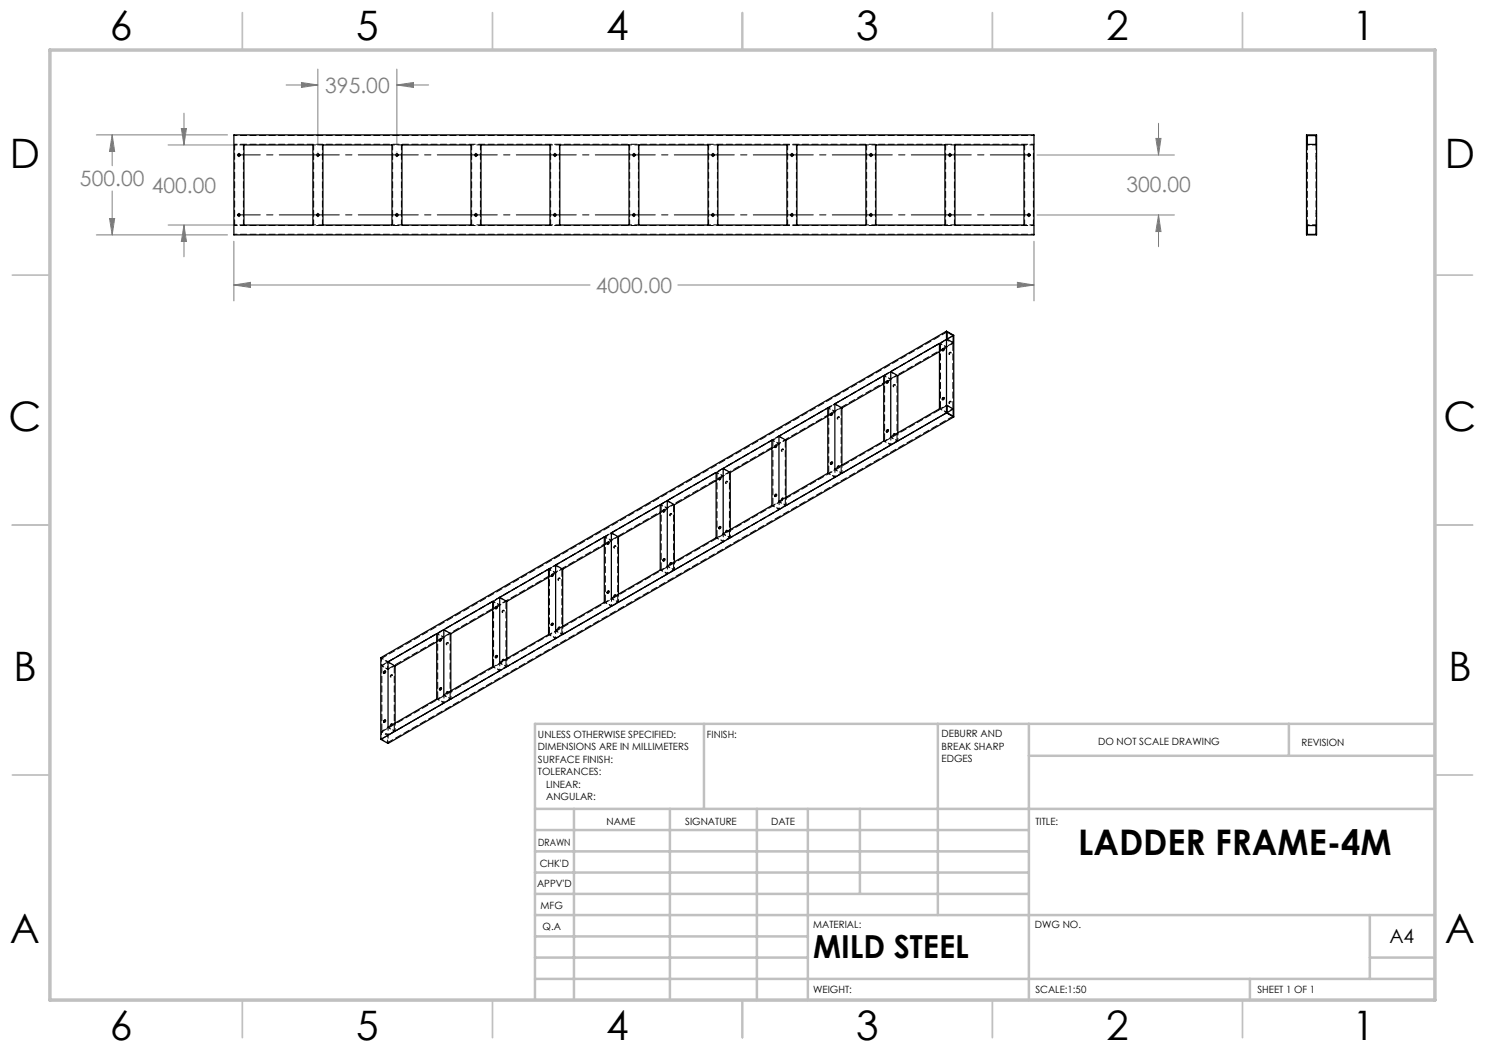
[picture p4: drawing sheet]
<svg xmlns="http://www.w3.org/2000/svg" width="297mm" height="210mm" viewBox="0 0 297 210" stroke-linecap="round" stroke-linejoin="round" font-family="sans-serif">
<g fill="none" stroke="#808080" stroke-width=".2">
<path d="M57.2 17h6.4M60.3 16.5l3.3 .5-3.3 .5zM63.6 13.8v15.3M79.4 17l3.3-.5v1zM79.4 13.8v15.2M79.4 17h6.3M19.3 27h26.2M22.4 27v6.2M22.4 38.2v8.8M22.4 27l.5 3.3h-1zM33.6 29h13.9M36.3 25.7h1l-.5 3.3z"/>
<path d="M36.8 22.6v6.4M207.4 31h27.5M231.2 27.7h1l-.5 3.3zM231.7 24.7v6.3M19.3 47h26.2M21.9 43.7h1l-.5 3.3zM33.6 45h13.9M36.8 45l.5 3.3h-1zM36.8 45v6.4M46.8 57l3.3-.5v1zM46.8 48.3v11.9M46.8 57h71.2"/>
<path d="M135.6 57h71.2M203.5 56.5l3.3 .5-3.3 .5zM206.8 48.3v11.9M207.4 43h27.5M231.7 43v6.3M231.7 43l.5 3.3h-1z"/>
</g>
<g fill="none" stroke="#000" stroke-width=".2" stroke-dasharray="15.2 1.3 1.3 1.3" stroke-dashoffset="7.7">
<path d="M63.4 31h-15.4M79.2 31h-15.4M95 31h-15.4M110.8 31h-15.4M126.6 31h-15.4M142.4 31h-15.4M158.2 31h-15.4M174 31h-15.4M189.8 31h-15.4M205.6 31h-15.4M63.4 43h-15.4M79.2 43h-15.4"/>
<path d="M95 43h-15.4M110.8 43h-15.4M126.6 43h-15.4M142.4 43h-15.4M158.2 43h-15.4M174 43h-15.4M189.8 43h-15.4M205.6 43h-15.4"/>
</g>
<g fill="none" stroke="#000" stroke-width=".2">
<path d="M47.4 31h.2M47.7 31h.2M47.8 30.6v.2M47.8 30.9v.2M47.8 31.2v.2M63.5 31h.2M63.6 30.6v.2M63.6 30.9v.2M63.6 31.2v.2M79.3 31h.2M79.4 30.6v.2M79.4 30.9v.2"/>
<path d="M79.4 31.2v.2M95.1 31h.2M95.2 30.6v.2M95.2 30.9v.2M95.2 31.2v.2M110.9 31h.2M111 30.6v.2M111 30.9v.2M111 31.2v.2M126.7 31h.2M126.8 30.6v.2M126.8 30.9v.2"/>
<path d="M126.8 31.2v.2M142.5 31h.2M142.6 30.6v.2M142.6 30.9v.2M142.6 31.2v.2M158.3 31h.2M158.4 30.6v.2M158.4 30.9v.2M158.4 31.2v.2M174.1 31h.2M174.2 30.6v.2M174.2 30.9v.2"/>
<path d="M174.2 31.2v.2M189.9 31h.2M190 30.6v.2M190 30.9v.2M190 31.2v.2M205.7 31h.2M205.8 30.6v.2M205.8 30.9v.2M205.8 31.2v.2M206 31h.1M47.4 43h.2M47.7 43h.2"/>
<path d="M47.8 42.6v.2M47.8 42.9v.2M47.8 43.2v.1M63.5 43h.2M63.6 42.6v.2M63.6 42.9v.2M63.6 43.2v.1M79.3 43h.2M79.4 42.6v.2M79.4 42.9v.2M79.4 43.2v.1M95.1 43h.2"/>
<path d="M95.2 42.6v.2M95.2 42.9v.2M95.2 43.2v.1M110.9 43h.2M111 42.6v.2M111 42.9v.2M111 43.2v.1M126.7 43h.2M126.8 42.6v.2M126.8 42.9v.2M126.8 43.2v.1M142.5 43h.2"/>
<path d="M142.6 42.6v.2M142.6 42.9v.2M142.6 43.2v.1M158.3 43h.2M158.4 42.6v.2M158.4 42.9v.2M158.4 43.2v.1M174.1 43h.2M174.2 42.6v.2M174.2 42.9v.2M174.2 43.2v.1M189.9 43h.2"/>
<path d="M190 42.6v.2M190 42.9v.2M190 43.2v.1M205.7 43h.2M205.8 42.6v.2M205.8 42.9v.2M205.8 43.2v.1M206 43h.1"/>
</g>
<path d="M63.6 30.4v.6M79.4 30.3v.7" fill="none" stroke="#c0c0c0" stroke-width=".2"/>
<g fill="none" stroke="#c0c0c0" stroke-width=".35">
<path d="M48.5 2.5v7.5M98.5 2.5v7.5M148.5 2.5v7.5M198.5 2.5v7.5M248.5 2.5v7.5M2.5 55h7.5M287 55h7.5M2.5 105h7.5M287 105h7.5M2.5 155h7.5M287 155h7.5M48.5 200v7.5"/>
<path d="M98.5 200v7.5M148.5 200v7.5M198.5 200v7.5M248.5 200v7.5"/>
</g>
<g fill="none" stroke="#c0c0c0" stroke-width=".5">
<path d="M140.8 144.8v17M187.6 144.8v38.2M205.8 144.8v55.2M205.8 151.2h81.2M257.8 144.8v6.4M287 144.8h-180v55.2M107 161.8h180M107 178.8h98.8M107 174.5h98.8M107 170.3h98.8M107 166h98.8M114.8 161.8v38.2"/>
<path d="M134 161.8v38.2M151.4 161.8v38.2M161.6 161.8v38.2M172 161.8v17M107 195.8h180M107 191.5h54.6M107 187.3h54.6M107 183h180M250 195.8v4.2M274 191.5h13M274 183v12.8"/>
</g>
<path d="M10 10h277v190h-277z" fill="none" stroke="#c0c0c0" stroke-width=".7"/>
<g fill="#808080">
<path d="M60.3 16.5l3.3 .5-3.3 .5zM79.4 17l3.3-.5v1z"/>
<path d="M22.4 27l.5 3.3h-1zM21.9 43.7h1l-.5 3.3zM36.3 25.7h1l-.5 3.3zM36.8 45l.5 3.3h-1zM203.5 56.5l3.3 .5-3.3 .5zM46.8 57l3.3-.5v1zM231.2 27.7h1l-.5 3.3zM231.7 43l.5 3.3h-1z"/>
</g>
<g fill="none" stroke="#000" stroke-width=".25">
<path d="M46.8 27h160v20h-160zM48.8 29h13.8v16h-13.8zM64.6 29h13.8v16h-13.8zM80.4 29h13.8v16h-13.8zM96.2 29h13.8v16h-13.8zM112 29h13.8v16h-13.8zM127.8 29h13.8v16h-13.8zM143.6 29h13.8v16h-13.8zM159.4 29h13.8v16h-13.8zM175.2 29h13.8v16h-13.8zM191 29h13.8v16h-13.8zM261.3 27h2v20h-2z"/>
<path d="M261.4 27.1h1.8v1.8h-1.8zM261.4 45.1h1.8v1.8h-1.8zM176.7 76.8l-8.3 4.8M177.4 76.2a.17 .17 0 0 1 .2 .2 .17 .17 0 0 1-.3 0zM177.6 76.2l-.2 .4M178.2 74.3l9.7-5.6v13.1l-9.7 5.6zM178.2 74.3l1.4 .8M179.6 75.1v11.5M187.9 70.3l-8.3 4.8M188.8 79.5l-.3 .4M188.8 69.7l-.3 .4M189.3 66.2l1.4 .9v16.3"/>
<path d="M189.3 66.2v16.4M189.3 66.2l-113.1 65.3v16.4M190.6 67.1l-1.2-.7v1.4M190.6 67.1v1.4l-1.2-.7M190.6 67.1l-1.2 .7M143.2 96.1l-8.3 4.9M144.1 95.6l-.2 .1v.2M144.6 93.7l9.8-5.7v13.1l-9.8 5.6zM144.6 93.7l1.5 .8M146.1 94.5v11.4M154.4 89.7l-8.3 4.8M155 98.9h.1a.17 .17 0 0 1 .1 .2 .17 .17 0 0 1-.3 .1z"/>
<path d="M155 89.1a.16 .16 0 0 1 .2 .2 .16 .16 0 0 1-.3 .1zM155.3 98.9l-.3 .2v.2M155.3 89.1l-.3 .1v.3M155.8 87.2l9.8-5.6v13l-9.8 5.7zM155.8 87.2l1.4 .8M157.2 88v11.5M165.6 83.2l-8.4 4.8M166.2 92.5l.1-.1a.17 .17 0 0 1 .1 .3 .17 .17 0 0 1-.3 0zM166.2 82.7v-.1a.18 .18 0 0 1 .2 .3 .17 .17 0 0 1-.3 0zM166.4 92.5l-.2 .3M166.4 82.6l-.2 .4M167 80.8l9.7-5.7v13.1l-9.7 5.6z"/>
<path d="M167 80.8l1.4 .8M168.4 81.6v11.4M177.4 86a.19 .19 0 0 1 .2 .2 .19 .19 0 0 1-.3 .1zM177.6 86l-.2 .4M189.3 82.6l1.4 .8M189.3 82.6l-113.1 65.3M190.6 81.8l-1.2-.7v1.4M190.6 81.8v1.4l-1.2-.7M190.6 81.8l-1.2 .7M190.7 83.4l-113.1 65.3-1.4-.8M99.9 119.5l9.8-5.7v13.1l-9.8 5.6zM99.9 119.5l1.5 .8"/>
<path d="M109.7 115.5l-8.3 4.8M110.3 114.9h.1a.16 .16 0 0 1 .2 .1 .16 .16 0 0 1-.2 .2 .16 .16 0 0 1-.2-.1zM110.6 114.9l-.2 .1-.1 .3M111.1 113l9.8-5.6v13.1l-9.8 5.6zM111.1 113l1.4 .8M112.5 113.8v11.5M120.9 109l-8.4 4.8M121.5 108.5v-.1a.21 .21 0 0 1 .2 .3 .21 .21 0 0 1-.3 .1zM121.6 118.2a.19 .19 0 0 1 .1 .3 .19 .19 0 0 1-.3 0zM121.7 118.2l-.2 .2v.2M121.7 108.4l-.2 .4M122.3 106.6l9.7-5.6v13l-9.7 5.7z"/>
<path d="M122.3 106.6l1.4 .8M123.7 107.4v11.4M132 102.6l-8.3 4.8M132.7 102h.1a.17 .17 0 0 1 .1 .2 .17 .17 0 0 1-.3 0zM132.9 111.8l-.2 .4M132.9 102l-.2 .4M133.5 100.1l9.7-5.6v13.1l-9.7 5.6zM133.5 100.1l1.4 .9M134.9 101v11.4M143.8 105.4h.1a.2 .2 0 0 1 .2 .2 .2 .2 0 0 1-.3 .1zM144.1 105.3l-.2 .1v.3M76.8 134.3l.1-.1a.17 .17 0 0 1 .1 .3 .17 .17 0 0 1-.3 0z"/>
<path d="M77 134.3l-.2 .1v.2M77.6 132.4l9.7-5.7v13.1l-9.7 5.6zM77.6 132.4l1.4 .8M79 133.2v11.4M87.3 128.4l-8.3 4.8M87.9 127.9l.2-.1a.18 .18 0 0 1 .1 .2 .18 .18 0 0 1-.3 0zM88.1 137.5a.18 .18 0 0 1 .1 .3 .18 .18 0 0 1-.3 0zM88.2 137.6l-.2 .2v.2M88.2 127.8l-.2 .1v.3M88.8 125.9l9.7-5.6v13l-9.7 5.7zM88.8 125.9l1.4 .8M90.2 126.7v11.5"/>
<path d="M98.5 121.9l-8.3 4.8M99.2 121.4v-.1a.16 .16 0 0 1 .2 .2 .16 .16 0 0 1-.2 .2 .16 .16 0 0 1-.1-.2zM99.2 131.2v-.1a.18 .18 0 0 1 .2 .3 .17 .17 0 0 1-.3 0zM99.4 131.2l-.2 .3M99.4 121.3l-.2 .4M101.4 120.3v11.4M110.6 124.7l-.3 .1v.3M76.8 144.1l.1-.1a.17 .17 0 0 1 .2 .2 .17 .17 0 0 1-.2 .2 .17 .17 0 0 1-.2-.2zM77 144l-.1 .1-.1 .3"/>
<circle cx="47.8" cy="31" r=".23"/>
<circle cx="63.6" cy="31" r=".23"/>
<circle cx="79.4" cy="31" r=".24"/>
<circle cx="95.2" cy="31" r=".24"/>
<circle cx="111" cy="31" r=".24"/>
<circle cx="126.8" cy="31" r=".24"/>
<circle cx="142.6" cy="31" r=".24"/>
<circle cx="158.4" cy="31" r=".25"/>
<circle cx="174.2" cy="31" r=".23"/>
<circle cx="190" cy="31" r=".23"/>
<circle cx="205.8" cy="31" r=".24"/>
<circle cx="47.8" cy="43" r=".24"/>
<circle cx="63.6" cy="43" r=".23"/>
<circle cx="79.4" cy="43" r=".23"/>
<circle cx="95.2" cy="43" r=".25"/>
<circle cx="111" cy="43" r=".24"/>
<circle cx="126.8" cy="43" r=".24"/>
<circle cx="142.6" cy="43" r=".24"/>
<circle cx="158.4" cy="43" r=".24"/>
<circle cx="174.2" cy="43" r=".23"/>
<circle cx="190" cy="43" r=".23"/>
<circle cx="205.8" cy="43" r=".23"/>
<circle cx="188.6" cy="79.7" r=".19"/>
<circle cx="188.6" cy="69.9" r=".2"/>
<circle cx="143.9" cy="95.8" r=".19"/>
<circle cx="132.7" cy="111.9" r=".2"/>
<circle cx="110.4" cy="124.8" r=".21"/>
</g>
<g fill="none" stroke="#000" stroke-width=".2" stroke-dasharray="1.3 .6" stroke-dashoffset=".6">
<path d="M206.8 28.9h-160M206.8 27.1h-160M206.8 45.1h-160M206.8 46.9h-160M179 77a.17 .17 0 0 0-.3 0 .17 .17 0 0 0 .1 .3l.2-.3M179 77.1a.17 .17 0 0 0-.3 0 .17 .17 0 0 0 .2 .2l.1-.2M190.1 70.6a.17 .17 0 0 0-.3 0 .17 .17 0 0 0 .2 .2l.1-.2M190.2 70.6a.17 .17 0 0 0-.3 0 .18 .18 0 0 0 .2 .3l.1-.3M145.4 96.4a.17 .17 0 0 0-.3 0 .17 .17 0 0 0 .2 .2l.1-.2M145.5 96.4a.17 .17 0 0 0-.3 0 .18 .18 0 0 0 .2 .3l.1-.3M156.6 99.7a.17 .17 0 0 0-.3 0 .18 .18 0 0 0 .2 .3l.1-.3M156.6 89.9a.17 .17 0 0 0-.3 0 .18 .18 0 0 0 .2 .3l.1-.3"/>
<path d="M156.7 99.8a.17 .17 0 0 0-.3 0 .17 .17 0 0 0 .2 .2l.1-.2M156.7 90a.17 .17 0 0 0-.3 0 .17 .17 0 0 0 .2 .2l.1-.2M167.8 83.5a.17 .17 0 0 0-.3 0 .17 .17 0 0 0 .2 .2l.1-.2M167.8 93.3a.17 .17 0 0 0-.3 0 .17 .17 0 0 0 .2 .2l.1-.2M167.9 93.3a.17 .17 0 0 0-.3 0 .18 .18 0 0 0 .2 .3l.1-.3M167.9 83.5a.17 .17 0 0 0-.3 0 .18 .18 0 0 0 .2 .3l.1-.3M179 86.8a.17 .17 0 0 0-.3 0 .17 .17 0 0 0 .1 .3l.2-.3M179 86.9a.17 .17 0 0 0-.3 0 .17 .17 0 0 0 .2 .2l.1-.2M190.1 80.4a.17 .17 0 0 0-.3 0 .17 .17 0 0 0 .2 .2l.1-.2M190.2 80.4a.17 .17 0 0 0-.3 0 .18 .18 0 0 0 .2 .3l.1-.3M111.9 115.7a.17 .17 0 0 0-.3 0 .18 .18 0 0 0 .2 .3l.1-.3M112 115.8a.17 .17 0 0 0-.3 0 .17 .17 0 0 0 .2 .2l.1-.2"/>
<path d="M123.1 109.3a.17 .17 0 0 0-.3 0 .17 .17 0 0 0 .2 .2l.1-.2M123.1 119.1a.17 .17 0 0 0-.3 0 .17 .17 0 0 0 .2 .2l.1-.2M123.2 119.1a.17 .17 0 0 0-.3 0 .18 .18 0 0 0 .2 .3l.1-.3M123.2 109.3a.17 .17 0 0 0-.3 0 .18 .18 0 0 0 .2 .3l.1-.3M134.3 102.8a.17 .17 0 0 0-.3 0 .17 .17 0 0 0 .1 .3l.2-.3M134.3 112.6a.17 .17 0 0 0-.3 0 .17 .17 0 0 0 .1 .3l.2-.3M134.4 112.7a.17 .17 0 0 0-.3 0 .17 .17 0 0 0 .1 .2l.2-.2M134.4 102.9a.17 .17 0 0 0-.3 0 .17 .17 0 0 0 .1 .2l.2-.2M145.4 106.2a.17 .17 0 0 0-.3 0 .17 .17 0 0 0 .2 .2l.1-.2M145.5 106.2a.17 .17 0 0 0-.3 0 .18 .18 0 0 0 .2 .3l.1-.3M78.4 135.1a.17 .17 0 0 0-.3 0 .17 .17 0 0 0 .2 .2l.1-.2M78.5 135.1a.17 .17 0 0 0-.3 0 .18 .18 0 0 0 .2 .3l.1-.3"/>
<path d="M89.6 138.4a.17 .17 0 0 0-.3 0 .18 .18 0 0 0 .2 .3l.1-.3M89.6 128.6a.17 .17 0 0 0-.3 0 .18 .18 0 0 0 .2 .3l.1-.3M89.7 138.5a.17 .17 0 0 0-.3 0 .17 .17 0 0 0 .1 .2l.2-.2M89.7 128.7a.17 .17 0 0 0-.3 0 .17 .17 0 0 0 .1 .2l.2-.2M100.7 122.2a.17 .17 0 0 0-.2 0 .17 .17 0 0 0 .1 .2l.1-.2M100.7 132a.17 .17 0 0 0-.2 0 .17 .17 0 0 0 .1 .2l.1-.2M100.8 132a.17 .17 0 0 0-.3 0 .18 .18 0 0 0 .2 .3l.1-.3M100.8 122.2a.17 .17 0 0 0-.3 0 .18 .18 0 0 0 .2 .3l.1-.3M111.9 125.5a.17 .17 0 0 0-.3 0 .18 .18 0 0 0 .2 .3l.1-.3M112 125.6a.17 .17 0 0 0-.3 0 .17 .17 0 0 0 .2 .2l.1-.2M78.4 144.9a.17 .17 0 0 0-.3 0 .17 .17 0 0 0 .2 .2l.1-.2M78.5 144.9a.17 .17 0 0 0-.3 0 .18 .18 0 0 0 .2 .3l.1-.3"/>
</g>
<g fill="none" stroke="#000" stroke-width=".2" stroke-dasharray="1.3 .6" stroke-dashoffset=".9">
<path d="M46.9 29h1.8M62.7 29h1.8M78.5 29h1.8M94.3 29h1.8M110.1 29h1.8M125.9 29h1.8M141.7 29h1.8M157.5 29h1.8M173.3 29h1.8M189.1 29h1.8M204.9 29h1.8M261.5 29h1.7"/>
<path d="M46.9 45h1.8M62.7 45h1.8M78.5 45h1.8M94.3 45h1.8M110.1 45h1.8M125.9 45h1.8M141.7 45h1.8M157.5 45h1.8M173.3 45h1.8M189.1 45h1.8M204.9 45h1.8M261.5 45h1.7"/>
<path d="M77.6 148.7v-1.7"/>
</g>
<g fill="none" stroke="#000" stroke-width=".2" stroke-dasharray="1.3 .6" stroke-dashoffset=".3">
<path d="M46.9 29v16M48.7 29v16M62.7 29v16M64.5 29v16M78.5 29v16M80.3 29v16M94.3 29v16M96.1 29v16M110.1 29v16M111.9 29v16M125.9 29v16M127.7 29v16"/>
<path d="M141.7 29v16M143.5 29v16M157.5 29v16M159.3 29v16M173.3 29v16M175.1 29v16M189.1 29v16M190.9 29v16M204.9 29v16M206.7 29v16M261.5 29v16M263.2 29v16"/>
</g>
<g fill="none" stroke="#000" stroke-width=".2" stroke-dasharray="1.3 .6">
<path d="M261.3 31.2h.2M261.5 29h-.2M261.5 30.7h-.2M263.2 31.2h.1M263.3 29h-.1M263.3 30.7h-.1M261.3 43.2h.2M261.5 45h-.2M261.5 42.7h-.2M263.2 43.2h.1M263.3 45h-.1M263.3 42.7h-.1"/>
<path d="M177.3 76.6h.1M177.7 76.2l-.1-.1M178.7 77.3l.1 .1M179 77l-.1-.1M188.5 79.9l.1 .1M188.5 70.1l.1 .1M188.8 79.5h-.1M188.8 69.7h-.1M189.8 70.9h.1M190.2 70.5h-.1M143.8 95.9l.1 .1M144.1 95.5h.1"/>
<path d="M145.1 96.7h.1M145.5 96.3h-.1M155 99.3h.1M155 89.5h.1M155.3 98.9l-.1-.1M155.3 89.1l-.1-.1M156.3 90.2l.1 .1M156.6 99.7v-.1M156.6 89.9v-.1M166.2 92.8v.1M166.2 83v.1M166.5 92.4h-.1"/>
<path d="M166.5 82.6h-.1M167 93.8v.1M167 95.4v.1M167.5 93.6h.1M167.5 83.8h.1M167.8 93.2h-.1M167.8 83.4h-.1M177.3 86.4h.1M177.7 86l-.1-.1M178.2 87.4v.1M178.2 88.9v.1M178.7 87.1l.1 .1"/>
<path d="M179 86.8l-.1-.1M189.8 80.7h.1M190.2 80.3h-.1M110.3 115.3h.1M110.6 114.9l-.1-.1M111.6 116l.1 .1M112 115.7l-.1-.1M121.5 118.6l.1 .1M121.5 108.8l.1 .1M121.8 118.2h-.1M121.8 108.4h-.1M122.3 119.6v.1"/>
<path d="M122.8 119.4h.1M122.8 109.6h.1M123.1 119h-.1M123.1 109.2h-.1M132.6 112.2h.1M132.6 102.4h.1M133 111.8l-.1-.1M133 102l-.1-.1M133.5 113.2v.1M133.5 114.7v.1M134 112.9l.1 .1M134 103.1l.1 .1"/>
<path d="M134.3 112.6l-.1-.1M134.3 102.8l-.1-.1M143.8 105.7l.1 .1M144.1 105.3h.1M144.6 106.7v.1M144.6 108.3v.1M145.1 106.5h.1M145.5 106.1h-.1M155.8 100.3v.1M155.8 101.8v.1M156.3 100l.1 .1M76.8 134.6l.1 .1"/>
<path d="M77.1 134.2h-.1M77.6 132.4h.1M78.1 135.4h.1M78.4 135h.1M88 138h.1M88 128.2h.1M88.3 137.6l-.1-.1M88.3 127.8l-.1-.1M88.8 139v.1M89.3 138.7l.1 .1M89.3 128.9l.1 .1M89.6 138.4l-.1-.1"/>
<path d="M89.6 128.6l-.1-.1M99.1 131.5l.1 .1M99.1 121.7l.1 .1M99.5 131.1h-.1M99.5 121.3h-.1M100 132.5v.1M100 134.1v.1M100.5 132.3h.1M100.5 122.5h.1M100.8 131.9h-.1M100.8 122.1h-.1M110.3 125.1h.1"/>
<path d="M110.6 124.7l-.1-.1M111.1 126.1v.1M111.1 127.6v.1M111.6 125.8l.1 .1M112 125.5l-.1-.1M122.3 121.2v.1M76.8 144.4l.1 .1M77.1 144h-.1M77.6 145.4v.1M78.1 145.2h.1M78.4 144.8h.1M88.8 140.5v.1"/>
</g>
<path d="M189.4 67.8l-113.1 65.3M189.4 66.4l-113.1 65.3M190.7 68.5l-113.2 65.3M190.7 67l-113.1 65.4M189.4 82.5l-113.1 65.3M189.4 81.1l-113.1 65.3M190.7 83.2l-113.2 65.3" fill="none" stroke="#000" stroke-width=".2" stroke-dasharray="1.3 .6" stroke-dashoffset=".1"/>
<path d="M189.4 67.8l-111.9 64.6M189.4 82.5l-111.9 64.6" fill="none" stroke="#000" stroke-width=".2" stroke-dasharray="1.3 .6" stroke-dashoffset="-.1"/>
<g fill="none" stroke="#000" stroke-width=".2" stroke-dasharray="1.3 .6" stroke-dashoffset=".7">
<path d="M176.9 75.1l1.3-.7M178.2 75.8l-1.3-.7M178.2 74.4l1.2 .7M179.4 75.1l-1.2 .7M188.1 68.7l1.2-.7M189.3 69.4l-1.2-.7M189.3 68l1.3 .7M190.6 68.7l-1.3 .7M143.4 94.5l1.2-.7M144.6 95.2l-1.2-.7M144.6 93.8l1.3 .7M145.9 94.5l-1.3 .7"/>
<path d="M154.6 88l1.2-.7M155.8 88.7l-1.2-.7M155.8 87.3l1.3 .7M157.1 88l-1.3 .7M165.7 94.6l1.3-.7M165.7 81.6l1.3-.7M167 93.9l1.2 .7M167 95.5l-9.8 5.6M167 82.3l-1.3-.7M167 93.9v1.5M167 95.4l-1.3-.8M167 80.9l1.2 .7"/>
<path d="M168.2 81.6l-1.2 .7M168.2 94.6l-1.2 .8M176.9 88.2l1.3-.7M178.2 87.5l1.2 .7M178.2 87.5v1.4M178.2 88.9l-1.3-.7M178.2 89l-9.8 5.6M179.4 88.2l-1.2 .7M188.1 81.7l1.2-.7M189.3 81l1.3 .7M189.3 82.5l-1.2-.8M189.3 82.6l-9.7 5.6"/>
<path d="M190.6 81.7l-1.3 .8M100 119.6l1.2 .7M109.9 113.8l1.2-.7M111.1 114.5l-1.2-.7M111.1 113.1l1.3 .7M112.4 113.8l-1.3 .7M121.1 107.4l1.2-.7M122.3 119.7l1.2 .7M122.3 108.1l-1.2-.7M122.3 119.7v1.5M122.3 106.7l1.2 .7M123.5 107.4l-1.2 .7"/>
<path d="M132.2 114l1.3-.7M132.2 100.9l1.3-.7M133.5 113.3l1.2 .7M133.5 101.6l-1.3-.7M133.5 113.3v1.4M133.5 114.7l-1.3-.7M133.5 114.8l-9.8 5.6M133.5 100.2l1.2 .7M134.7 100.9l-1.2 .7M134.7 114l-1.2 .7M143.4 107.5l1.2-.7M144.6 106.8l1.3 .7"/>
<path d="M144.6 108.4l-9.7 5.6M144.6 106.8v1.5M144.6 108.3l-1.2-.8M145.9 107.5l-1.3 .8M154.6 101.1l1.2-.7M155.8 100.4l1.3 .7M155.8 101.9l-9.7 5.6M155.8 100.4v1.4M155.8 101.8l-1.2-.7M157.1 101.1l-1.3 .7M76.3 131.7v1.4M76.3 133.1l1.2 .7"/>
<path d="M76.4 133.2l1.2-.7M77.5 132.4l-1.2-.7M77.5 133.8v-1.4M77.6 133.9l-1.2-.7M77.6 132.5l1.3 .7M78.9 133.2l-1.3 .7M87.5 139.8l1.3-.7M87.5 126.7l1.3-.7M88.8 139.1l1.2 .7M88.8 127.4l-1.3-.7M88.8 139.1v1.4M88.8 126l1.2 .7"/>
<path d="M90 126.7l-1.2 .7M90 139.8l-1.2 .7M98.7 133.3l1.3-.7M98.7 120.3l1.3-.7M100 132.6l1.2 .7M100 134.2l-9.8 5.6M100 121l-1.3-.7M100 132.6v1.5M100 134.1l-1.3-.8M101.2 120.3l-1.2 .7M101.2 133.3l-1.2 .8M109.9 126.9l1.2-.7"/>
<path d="M111.1 126.2l1.3 .7M111.1 127.7l-9.7 5.6M111.1 126.2v1.4M111.1 127.6l-1.2-.7M112.4 126.9l-1.3 .7M121.1 120.4l1.2-.7M122.3 121.2l-1.2-.8M122.3 121.3l-9.8 5.6M123.5 120.4l-1.2 .8M76.3 147.8l1.2 .7M76.3 146.4v1.4M76.4 146.2l1.2-.7"/>
<path d="M77.5 147.1l-1.2-.7M77.5 148.5v-1.4M77.6 145.5l1.3 .7M77.6 145.5v1.5M77.6 147l-1.2-.8M78.9 146.2l-1.3 .8M88.8 140.6l-9.8 5.6M88.8 140.5l-1.3-.7"/>
</g>
<g fill="none" stroke="#000" stroke-width=".2" stroke-dasharray="1.3 .6" stroke-dashoffset="-.2">
<path d="M176.9 75.1v13.1M179.4 75.1v13.1M188.1 68.7v13M190.6 68.7v13M143.4 94.5v13M145.9 94.5v13M154.6 88v13.1M157.1 88v13.1M165.7 81.6v13M168.2 81.6v13M109.9 113.8v13.1M112.4 113.8v13.1"/>
<path d="M121.1 107.4v13M123.5 107.4v13M132.2 100.9v13.1M134.7 100.9v13.1M76.4 133.2v13M78.9 133.2v13M87.5 126.7v13.1M90 126.7v13.1M98.7 120.3v13M101.2 120.3v13"/>
</g>
<g fill="none" stroke="#000" stroke-width=".2" stroke-dasharray="1.3 .6" stroke-dashoffset=".8">
<path d="M178.2 75.9l-1.5-.8M178.2 75.9l-1.5 .9M189.3 69.5l-1.4-.8M189.3 69.5l-1.4 .8M144.6 95.3l-1.4-.8M144.6 95.3l-1.4 .8M155.8 88.8l-1.4-.8M155.8 88.8l-1.4 .9M157.2 99.5v1.6M167 93.8l1.4 .8M167 95.5l-1.4-.9M167 82.4l-1.4-.8"/>
<path d="M167 82.4l-1.4 .8M168.4 93v1.6M178.2 87.4l1.4 .8M178.2 89l-1.5-.8M179.6 86.6v1.6M189.3 82.6l-1.4-.9M111.1 114.6l-1.4-.8M111.1 114.6l-1.4 .9M122.3 119.6l1.4 .8M122.3 108.2l-1.4-.8M122.3 108.2l-1.4 .8M123.7 118.8v1.6"/>
<path d="M133.5 113.2l1.4 .8M133.5 114.8l-1.4-.8M133.5 101.7l-1.4-.8M133.5 101.7l-1.4 .9M134.9 112.4v1.6M144.6 106.7l1.5 .8M144.6 108.4l-1.4-.9M146.1 105.9v1.6M155.8 100.3l1.4 .8M155.8 101.9l-1.4-.8M77.6 132.4l-1.4-.9M88.8 139l1.4 .8"/>
<path d="M88.8 127.5l-1.4-.8M88.8 127.5l-1.4 .9M90.2 138.2v1.6M100 132.5l1.4 .8M100 134.2l-1.5-.9M100 121.1l-1.5-.8M100 121.1l-1.5 .8M101.4 131.7v1.6M111.1 126.1l1.4 .8M111.1 127.7l-1.4-.8M112.5 125.3v1.6M122.3 121.3l-1.4-.9"/>
<path d="M77.6 145.4l1.4 .8M79 144.6v1.6M88.8 140.6l-1.4-.8"/>
</g>
<g fill="none" stroke="#000" stroke-width=".2" stroke-dasharray="1.3 .6" stroke-dashoffset=".4">
<path d="M177.6 76.2a.23 .23 0 0 1 .1 .3 .23 .23 0 0 1-.3 .1M188.8 79.5a.23 .23 0 0 1 0 .3 .23 .23 0 0 1-.2 .1M188.8 69.7a.23 .23 0 0 1 0 .3 .23 .23 0 0 1-.2 .1M144.1 95.5a.23 .23 0 0 1 0 .3 .23 .23 0 0 1-.2 .1M155.3 98.9a.23 .23 0 0 1 0 .3 .23 .23 0 0 1-.3 .1M155.3 89.1a.23 .23 0 0 1 0 .3 .23 .23 0 0 1-.3 .1M166.4 92.4a.23 .23 0 0 1 .1 .3 .23 .23 0 0 1-.3 .1M166.4 82.6a.23 .23 0 0 1 .1 .3 .23 .23 0 0 1-.3 .1M177.6 86a.23 .23 0 0 1 .1 .3 .23 .23 0 0 1-.3 .1M110.6 114.9a.23 .23 0 0 1 0 .3 .23 .23 0 0 1-.2 .1M121.7 118.2a.23 .23 0 0 1 .1 .3 .23 .23 0 0 1-.3 .1M121.7 108.4a.23 .23 0 0 1 .1 .3 .23 .23 0 0 1-.3 .1"/>
<path d="M132.9 111.8a.23 .23 0 0 1 .1 .3 .23 .23 0 0 1-.3 .1M132.9 102a.23 .23 0 0 1 .1 .3 .23 .23 0 0 1-.3 .1M144.1 105.3a.23 .23 0 0 1 0 .3 .23 .23 0 0 1-.2 .1M77.1 134.2a.23 .23 0 0 1 0 .3 .23 .23 0 0 1-.3 .1M88.2 137.6a.23 .23 0 0 1 .1 .3 .23 .23 0 0 1-.3 .1M88.2 127.8a.23 .23 0 0 1 .1 .3 .23 .23 0 0 1-.3 .1M99.4 131.1a.23 .23 0 0 1 .1 .3 .23 .23 0 0 1-.3 .1M99.4 121.3a.23 .23 0 0 1 .1 .3 .23 .23 0 0 1-.3 .1M110.6 124.7a.23 .23 0 0 1 0 .3 .23 .23 0 0 1-.2 .1M77.1 144a.23 .23 0 0 1 0 .3 .23 .23 0 0 1-.3 .1"/>
</g>
<g font-size="8.1">
<text x="22" y="8">6</text>
<text x="71.2" y="8">5</text>
<text x="121.2" y="8">4</text>
<text x="171.3" y="8">3</text>
<text x="221.3" y="8">2</text>
<text x="270.5" y="8">1</text>
<text x="2" y="33.6">D</text>
<text x="289" y="33.6">D</text>
<text x="1.7" y="86.1">C</text>
<text x="288.7" y="86.1">C</text>
<text x="2.7" y="136.1">B</text>
<text x="289.7" y="136.1">B</text>
<text x="2" y="188.6">A</text>
<text x="289" y="188.6">A</text>
<text x="22" y="208">6</text>
<text x="71.2" y="208">5</text>
<text x="121.2" y="208">4</text>
<text x="171.3" y="208">3</text>
<text x="221.3" y="208">2</text>
<text x="270.5" y="208">1</text>
</g>
<text font-size="7.1" x="215.7" y="171">LADDER FRAME-4M</text>
<text font-size="6.3" x="162.6" y="191.7">MILD STEEL</text>
<g font-size="4.2" fill="#808080">
<text x="65.1" y="18.6">395.00</text>
<text x="16" y="37.3">500.00</text>
<text x="30.4" y="38.6">400.00</text>
<text x="225.3" y="38.3">300.00</text>
<text x="119.2" y="58.6">4000.00</text>
</g>
<text font-size="3.9" x="277.9" y="188.5">A4</text>
<g font-size="2">
<text x="107.6" y="147.6">UNLESS OTHERWISE SPECIFIED:</text>
<text x="141.4" y="147.6">FINISH:</text>
<text x="188.3" y="147.5">DEBURR AND</text>
<text x="188.3" y="150">BREAK SHARP</text>
<text x="219.6" y="149">DO NOT SCALE DRAWING</text>
<text x="260.3" y="149.2">REVISION</text>
<text x="107.6" y="150.1">DIMENSIONS ARE IN MILLIMETERS</text>
<text x="107.6" y="152.6">SURFACE FINISH:</text>
<text x="107.6" y="155.1">TOLERANCES:</text>
<text x="188.3" y="152.5">EDGES</text>
<text x="109.2" y="157.6">LINEAR:</text>
<text x="109.2" y="160.1">ANGULAR:</text>
<text x="121.3" y="165">NAME</text>
<text x="137" y="164.9">SIGNATURE</text>
<text x="154.2" y="164.9">DATE</text>
<text x="207.1" y="164.9">TITLE:</text>
<text x="107.6" y="169.1">DRAWN</text>
<text x="107.9" y="173.3">CHK'D</text>
<text x="107.4" y="177.4">APPV'D</text>
<text x="108.1" y="181.8">MFG</text>
<text x="108.5" y="186">Q.A</text>
<text x="162.6" y="185.5">MATERIAL:</text>
<text x="207" y="185.5">DWG NO.</text>
<text x="162.6" y="198.5">WEIGHT:</text>
<text x="207.1" y="198.6">SCALE:1:50</text>
<text x="251.5" y="198.6">SHEET 1 OF 1</text>
</g>
</svg>
